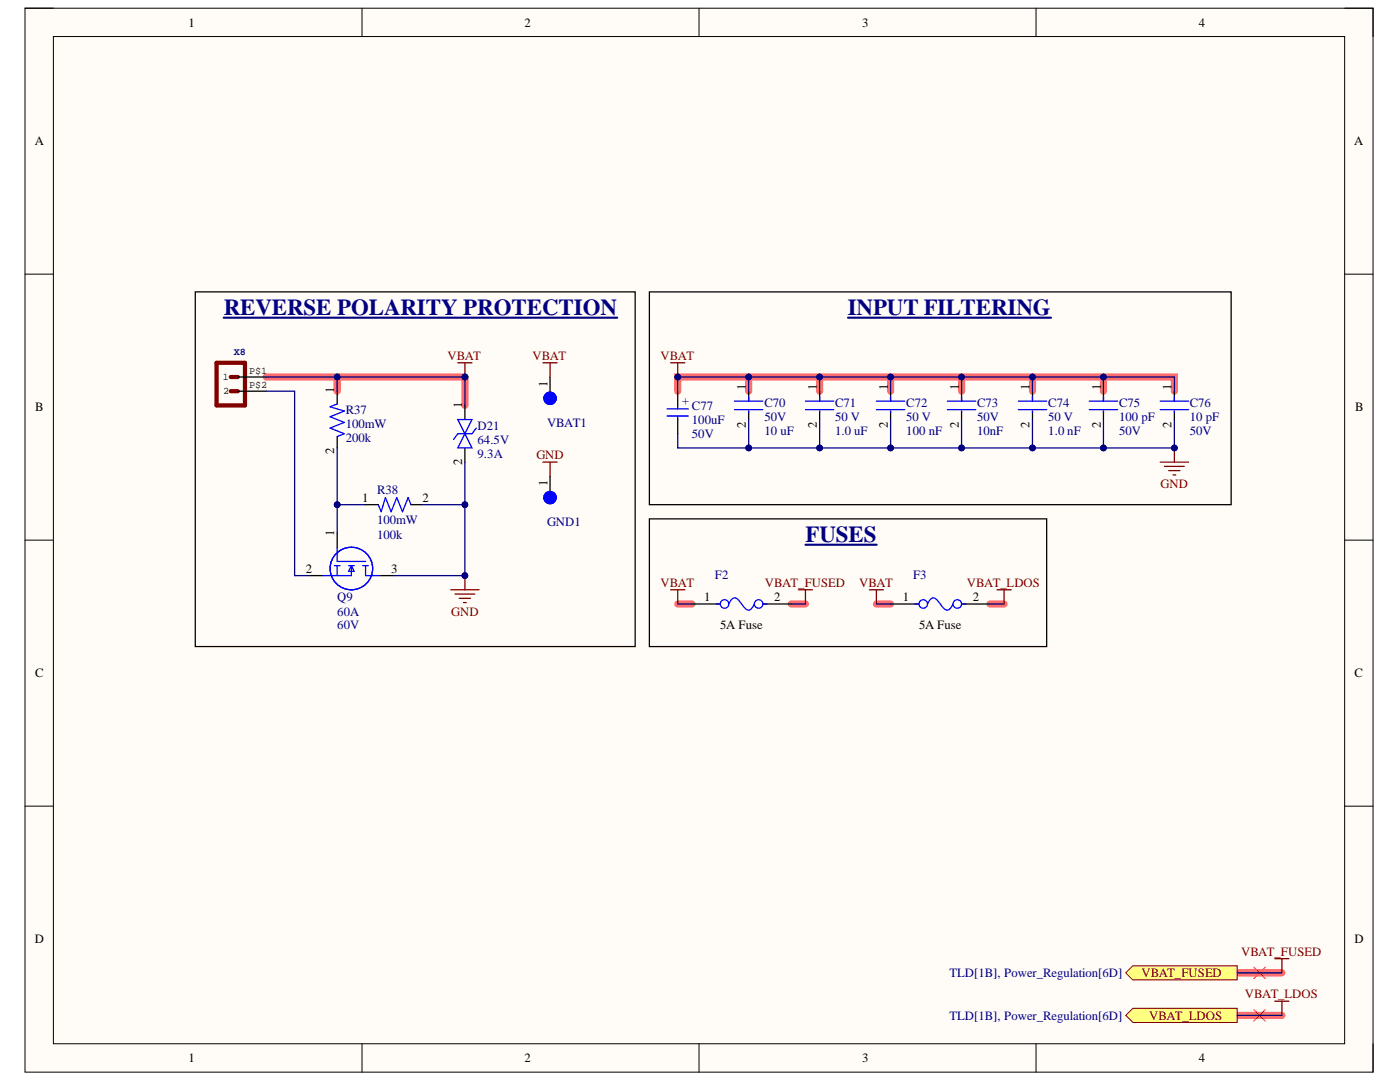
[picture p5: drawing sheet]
<svg xmlns="http://www.w3.org/2000/svg" width="279mm" height="216mm" viewBox="0 0 279 216" stroke-linecap="round" stroke-linejoin="round" font-family="sans-serif">
<path d="M5 1.6h269v212.3h-269z" fill-rule="evenodd" fill="#fffcf8"/>
<path d="M5 1.6h269v212.3h-269z" fill="none" stroke="#000" stroke-width=".2"/>
<path d="M10.7 7.3h257.7v201h-257.7z" fill-rule="evenodd" fill="#fffcf8"/>
<g fill="none" stroke="#000" stroke-width=".2">
<path d="M5 1.6h5.7M10.7 7.3h257.7v201h-257.7zM72.2 1.6v5.7M139.5 1.6v5.7M206.8 1.6v5.7M268.4 1.6h5.6v5.7M5 54.7h5.7M268.4 54.7h5.6M5 107.8h5.7M268.4 107.8h5.6M5 160.9h5.7M268.4 160.9h5.6"/>
<path d="M72.2 208.3v5.6M139.5 208.3v5.6M206.8 208.3v5.6M274 208.3v5.6"/>
</g>
<g fill="none" stroke="#ff6e6e" stroke-width="1.4">
<path d="M53.1 75.2h14.2v2.9M67.3 75.2h25.5v5.7M135.3 78.1v-2.9h99.1v2.9M149.4 75.2v2.9M163.6 75.2v2.9M177.7 75.2v2.9M191.9 75.2v2.9M206.1 75.2v2.9M220.2 75.2v2.9M135.3 120.5h2.8M157.9 120.5h2.8M174.9 120.5h2.8"/>
<path d="M197.6 120.5h2.8M246.9 194.1h8.9M246.9 202.6h8.9"/>
</g>
<path d="M89.9 117.7h5.7M90.8 118.5h4M91.6 119.4h2.3M92.8 114.9v2.8M92.5 120.2h.6" fill="none" stroke="#800000" stroke-width=".25"/>
<circle cx="92.8" cy="114.9" r=".57" fill="#000080"/>
<circle cx="92.8" cy="114.9" r=".57" fill="none" stroke="#000080" stroke-width=".2"/>
<path d="M44.6 63.4h78.6" fill="none" stroke="#000080" stroke-width=".42"/>
<path d="M91.4 72.4h2.8M92.8 72.4v2.8" fill="none" stroke="#800000" stroke-width=".25"/>
<circle cx="92.8" cy="75.2" r=".57" fill="#000080"/>
<circle cx="92.8" cy="75.2" r=".57" fill="none" stroke="#000080" stroke-width=".2"/>
<path d="M108.4 72.4h2.8M109.8 72.4v2.8M108.4 92.2h2.8M109.8 92.2v2.8M231.5 92.2h5.7M232.4 93.1h4M233.2 93.9h2.3M234.1 94.8h.6M234.4 89.4v2.8" fill="none" stroke="#800000" stroke-width=".25"/>
<g fill="none" stroke="#000" stroke-width=".25">
<path d="M39 58.2h87.8v70.8h-87.8zM67.3 78.1v2.5M109.8 75.2v4.3M135.3 78.1v2.8M149.4 78.1v1.9M163.6 78.1v1.9M177.7 78.1v1.9M191.9 78.1v1.9M206.1 78.1v1.9M220.2 78.1v1.9M234.4 78.1v1.9M67.3 87.1v2.3"/>
<path d="M92.8 80.9v2.8M92.8 89.4v2.8M109.8 95v4.3M135.3 83.7v2.8M149.4 82v1.7M163.6 82v1.7M177.7 82v1.7M191.9 82v1.7M206.1 82v1.7M220.2 82v1.7M234.4 82v1.7M61.6 114.9h2.9"/>
<path d="M67.3 106.4v2.8M73 100.7h2.5M75.8 114.9h2.8M82 100.7h2.3"/>
</g>
<g fill="none" stroke="#00f" stroke-width="1.4">
<circle cx="109.8" cy="79.5" r=".63"/>
<circle cx="109.8" cy="99.3" r=".63"/>
</g>
<g fill="none" stroke="#00f" stroke-width=".25">
<path d="M149.4 79.2v.8M163.6 79.2v.8M177.7 79.2v.8M191.9 79.2v.8M206.1 79.2v.8M220.2 79.2v.8M234.4 79.2v.8M67.3 80.6l-1.4 .6 2.8 .8-2.8 1.2 2.8 1.1-2.8 1.1 2.8 1.1-1.4 .6M91.4 83.7h2.8l-1.4 2.8zM92.8 86.5l1.4 2.9h-2.8zM95 85.4l-.8 1.1h-2.8l-.9 1.2M133.1 81.6h4.3"/>
<path d="M133.1 83h4.3M135.3 80.9v.7M135.3 83v.7M146.6 80h5.6M146.6 81.7h5.6M149.4 82v.3M160.7 80h5.7M160.7 81.7h5.7M163.6 82v.3M174.9 80h5.7M174.9 81.7h5.7M177.7 82v.3"/>
<path d="M189.1 80h5.6M189.1 81.7h5.6M191.9 82v.3M203.2 80h5.7M203.2 81.7h5.7M206.1 82v.3M217.4 80h5.7M217.4 81.7h5.7M220.2 82v.3M231.5 80h5.7M231.5 81.7h5.7M234.4 82v.3"/>
<path d="M66.7 112.9h1.2M67.3 109.2v2.8h5.7M67.3 112.9v2M69.6 112.9h1.1M70.1 112.9v2h-5.6M70.1 112.9l.6 1.1h-1.1zM72.4 112.9h1.1M73 112.9v2h2.8M75.5 100.7l.6 1.4 .8-2.8 1.2 2.8 1.1-2.8 1.1 2.8 1.2-2.8 .5 1.4"/>
<circle cx="70.1" cy="113.4" r="4.2"/>
</g>
<circle cx="234.4" cy="89.4" r=".56" fill="#000080"/>
<circle cx="234.4" cy="89.4" r=".56" fill="none" stroke="#000080" stroke-width=".2"/>
<path d="M133.8 72.4h2.9M135.3 72.4v2.8" fill="none" stroke="#800000" stroke-width=".25"/>
<circle cx="135.3" cy="75.2" r=".57" fill="#000080"/>
<circle cx="135.3" cy="75.2" r=".57" fill="none" stroke="#000080" stroke-width=".2"/>
<path d="M169.2 63.4h40.5M160.8 108.7h14.2" fill="none" stroke="#000080" stroke-width=".42"/>
<path d="M129.6 58.2h116.1v42.5h-116.1zM129.6 103.5h79.3v25.5h-79.3zM138.1 120.5h5.7M152.2 120.5h5.7M177.7 120.5h5.7M191.9 120.5h5.7" fill="none" stroke="#000" stroke-width=".25"/>
<g fill="none" stroke="#00f" stroke-width=".25">
<path d="M142.9 120.5h.9M145.4 120.5a1.32 1.32 0 0 1 1.4-1.2l.6 .5 .7 .9a1.3 1.3 0 0 0 1.7 .9l.7-1.1M152.2 120.5h.9M182.6 120.5h.8M185.1 120.5a1.23 1.23 0 0 1 1.5-1.1l1.2 1.3a1.43 1.43 0 0 0 1.5 1l.5-.5 .4-.7M191.9 120.5h.8"/>
<circle cx="144.6" cy="120.5" r=".85"/>
<circle cx="151.4" cy="120.5" r=".85"/>
<circle cx="184.3" cy="120.5" r=".85"/>
<circle cx="191" cy="120.5" r=".85"/>
</g>
<path d="M133.8 117.7h2.9M135.3 117.7v2.8M159.3 117.7h2.9M160.7 117.7v2.8M173.5 117.7h2.8M174.9 117.7v2.8M199 117.7h2.8M200.4 117.7v2.8" fill="none" stroke="#800000" stroke-width=".25"/>
<path d="M224.7 194.1l1.4-1.4h20.8v2.8h-20.8z" fill-rule="evenodd" fill="#ffff80"/>
<path d="M224.7 194.1l1.4-1.4h20.8v2.8h-20.8z" fill="none" stroke="#800000" stroke-width=".2"/>
<path d="M254.4 191.3h2.8M255.8 191.3v2.8" fill="none" stroke="#800000" stroke-width=".25"/>
<path d="M250.2 193l2.3 2.3M252.5 193l-2.3 2.3" fill="none" stroke="#f00" stroke-width=".2"/>
<path d="M224.7 202.6l1.4-1.4h20.8v2.8h-20.8z" fill-rule="evenodd" fill="#ffff80"/>
<path d="M224.7 202.6l1.4-1.4h20.8v2.8h-20.8z" fill="none" stroke="#800000" stroke-width=".2"/>
<path d="M254.4 199.8h2.8M255.8 199.8v2.8" fill="none" stroke="#800000" stroke-width=".25"/>
<path d="M250.2 201.5l2.3 2.2M252.5 201.5l-2.3 2.2" fill="none" stroke="#f00" stroke-width=".2"/>
<path d="M43.2 72.4h5.7v8.5h-5.7zM46.1 78.1h1.4M46.1 75.2h1.4" fill="none" stroke="#800000" stroke-width=".85"/>
<path d="M47.5 75.2h5.6M47.5 78.1h5.6" fill="none" stroke="#000" stroke-width=".25"/>
<path d="M67.3 89.4v17" fill="none" stroke="#000080" stroke-width=".25"/>
<circle cx="67.3" cy="100.7" r=".57" fill="#000080"/>
<circle cx="67.3" cy="100.7" r=".57" fill="none" stroke="#000080" stroke-width=".2"/>
<path d="M92.8 75.2v5.7" fill="none" stroke="#000080" stroke-width=".25"/>
<circle cx="92.8" cy="75.2" r=".57" fill="#000080"/>
<circle cx="92.8" cy="75.2" r=".57" fill="none" stroke="#000080" stroke-width=".2"/>
<path d="M67.3 75.2h25.5" fill="none" stroke="#000080" stroke-width=".25"/>
<circle cx="67.3" cy="75.2" r=".57" fill="#000080"/>
<circle cx="67.3" cy="75.2" r=".57" fill="none" stroke="#000080" stroke-width=".2"/>
<circle cx="92.8" cy="75.2" r=".57" fill="#000080"/>
<circle cx="92.8" cy="75.2" r=".57" fill="none" stroke="#000080" stroke-width=".2"/>
<path d="M67.3 100.7h5.7" fill="none" stroke="#000080" stroke-width=".25"/>
<circle cx="67.3" cy="100.7" r=".57" fill="#000080"/>
<circle cx="67.3" cy="100.7" r=".57" fill="none" stroke="#000080" stroke-width=".2"/>
<path d="M84.3 100.7h8.5" fill="none" stroke="#000080" stroke-width=".25"/>
<circle cx="92.8" cy="100.7" r=".57" fill="#000080"/>
<circle cx="92.8" cy="100.7" r=".57" fill="none" stroke="#000080" stroke-width=".2"/>
<path d="M92.8 92.2v22.7h-14.2" fill="none" stroke="#000080" stroke-width=".25"/>
<circle cx="92.8" cy="100.7" r=".57" fill="#000080"/>
<circle cx="92.8" cy="100.7" r=".57" fill="none" stroke="#000080" stroke-width=".2"/>
<circle cx="92.8" cy="114.9" r=".57" fill="#000080"/>
<circle cx="92.8" cy="114.9" r=".57" fill="none" stroke="#000080" stroke-width=".2"/>
<path d="M220.2 75.2v2.9" fill="none" stroke="#000080" stroke-width=".25"/>
<circle cx="220.2" cy="75.2" r=".57" fill="#000080"/>
<circle cx="220.2" cy="75.2" r=".57" fill="none" stroke="#000080" stroke-width=".2"/>
<path d="M206.1 75.2v2.9" fill="none" stroke="#000080" stroke-width=".25"/>
<circle cx="206.1" cy="75.2" r=".56" fill="#000080"/>
<circle cx="206.1" cy="75.2" r=".56" fill="none" stroke="#000080" stroke-width=".2"/>
<path d="M191.9 75.2v2.9" fill="none" stroke="#000080" stroke-width=".25"/>
<circle cx="191.9" cy="75.2" r=".57" fill="#000080"/>
<circle cx="191.9" cy="75.2" r=".57" fill="none" stroke="#000080" stroke-width=".2"/>
<path d="M177.7 75.2v2.9" fill="none" stroke="#000080" stroke-width=".25"/>
<circle cx="177.7" cy="75.2" r=".57" fill="#000080"/>
<circle cx="177.7" cy="75.2" r=".57" fill="none" stroke="#000080" stroke-width=".2"/>
<path d="M163.6 75.2v2.9" fill="none" stroke="#000080" stroke-width=".25"/>
<circle cx="163.6" cy="75.2" r=".57" fill="#000080"/>
<circle cx="163.6" cy="75.2" r=".57" fill="none" stroke="#000080" stroke-width=".2"/>
<path d="M149.4 75.2v2.9" fill="none" stroke="#000080" stroke-width=".25"/>
<circle cx="149.4" cy="75.2" r=".57" fill="#000080"/>
<circle cx="149.4" cy="75.2" r=".57" fill="none" stroke="#000080" stroke-width=".2"/>
<path d="M135.3 78.1v-2.9h99.1v2.9" fill="none" stroke="#000080" stroke-width=".25"/>
<circle cx="135.3" cy="75.2" r=".57" fill="#000080"/>
<circle cx="135.3" cy="75.2" r=".57" fill="none" stroke="#000080" stroke-width=".2"/>
<circle cx="149.4" cy="75.2" r=".57" fill="#000080"/>
<circle cx="149.4" cy="75.2" r=".57" fill="none" stroke="#000080" stroke-width=".2"/>
<circle cx="163.6" cy="75.2" r=".57" fill="#000080"/>
<circle cx="163.6" cy="75.2" r=".57" fill="none" stroke="#000080" stroke-width=".2"/>
<circle cx="177.7" cy="75.2" r=".57" fill="#000080"/>
<circle cx="177.7" cy="75.2" r=".57" fill="none" stroke="#000080" stroke-width=".2"/>
<circle cx="191.9" cy="75.2" r=".57" fill="#000080"/>
<circle cx="191.9" cy="75.2" r=".57" fill="none" stroke="#000080" stroke-width=".2"/>
<circle cx="206.1" cy="75.2" r=".56" fill="#000080"/>
<circle cx="206.1" cy="75.2" r=".56" fill="none" stroke="#000080" stroke-width=".2"/>
<circle cx="220.2" cy="75.2" r=".57" fill="#000080"/>
<circle cx="220.2" cy="75.2" r=".57" fill="none" stroke="#000080" stroke-width=".2"/>
<path d="M234.4 83.7v5.7h-14.2" fill="none" stroke="#000080" stroke-width=".25"/>
<circle cx="220.2" cy="89.4" r=".57" fill="#000080"/>
<circle cx="220.2" cy="89.4" r=".57" fill="none" stroke="#000080" stroke-width=".2"/>
<circle cx="234.4" cy="89.4" r=".56" fill="#000080"/>
<circle cx="234.4" cy="89.4" r=".56" fill="none" stroke="#000080" stroke-width=".2"/>
<path d="M206.1 83.7v5.7" fill="none" stroke="#000080" stroke-width=".25"/>
<circle cx="206.1" cy="89.4" r=".56" fill="#000080"/>
<circle cx="206.1" cy="89.4" r=".56" fill="none" stroke="#000080" stroke-width=".2"/>
<path d="M191.9 83.7v5.7" fill="none" stroke="#000080" stroke-width=".25"/>
<circle cx="191.9" cy="89.4" r=".57" fill="#000080"/>
<circle cx="191.9" cy="89.4" r=".57" fill="none" stroke="#000080" stroke-width=".2"/>
<path d="M177.7 83.7v5.7" fill="none" stroke="#000080" stroke-width=".25"/>
<circle cx="177.7" cy="89.4" r=".57" fill="#000080"/>
<circle cx="177.7" cy="89.4" r=".57" fill="none" stroke="#000080" stroke-width=".2"/>
<path d="M163.6 83.7v5.7" fill="none" stroke="#000080" stroke-width=".25"/>
<circle cx="163.6" cy="89.4" r=".57" fill="#000080"/>
<circle cx="163.6" cy="89.4" r=".57" fill="none" stroke="#000080" stroke-width=".2"/>
<path d="M149.4 83.7v5.7" fill="none" stroke="#000080" stroke-width=".25"/>
<circle cx="149.4" cy="89.4" r=".57" fill="#000080"/>
<circle cx="149.4" cy="89.4" r=".57" fill="none" stroke="#000080" stroke-width=".2"/>
<path d="M220.2 83.7v5.7h-84.9v-2.8" fill="none" stroke="#000080" stroke-width=".25"/>
<circle cx="149.4" cy="89.4" r=".57" fill="#000080"/>
<circle cx="149.4" cy="89.4" r=".57" fill="none" stroke="#000080" stroke-width=".2"/>
<circle cx="163.6" cy="89.4" r=".57" fill="#000080"/>
<circle cx="163.6" cy="89.4" r=".57" fill="none" stroke="#000080" stroke-width=".2"/>
<circle cx="177.7" cy="89.4" r=".57" fill="#000080"/>
<circle cx="177.7" cy="89.4" r=".57" fill="none" stroke="#000080" stroke-width=".2"/>
<circle cx="191.9" cy="89.4" r=".57" fill="#000080"/>
<circle cx="191.9" cy="89.4" r=".57" fill="none" stroke="#000080" stroke-width=".2"/>
<circle cx="206.1" cy="89.4" r=".56" fill="#000080"/>
<circle cx="206.1" cy="89.4" r=".56" fill="none" stroke="#000080" stroke-width=".2"/>
<circle cx="220.2" cy="89.4" r=".57" fill="#000080"/>
<circle cx="220.2" cy="89.4" r=".57" fill="none" stroke="#000080" stroke-width=".2"/>
<path d="M53.1 75.2h14.2v2.9M135.3 120.5h2.8M157.9 120.5h2.8M174.9 120.5h2.8M197.6 120.5h2.8M246.9 194.1h8.9M246.9 202.6h8.9" fill="none" stroke="#000080" stroke-width=".25"/>
<circle cx="67.3" cy="75.2" r=".57" fill="#000080"/>
<circle cx="67.3" cy="75.2" r=".57" fill="none" stroke="#000080" stroke-width=".2"/>
<path d="M53.1 78.1h5.7v36.8h2.8" fill="none" stroke="#000080" stroke-width=".25"/>
<g font-size="4.6" fill="#000080">
<text x="44.6" y="62.9">REVERSE POLARITY PROTECTION</text>
<text x="169.2" y="62.9">INPUT FILTERING</text>
<text x="160.8" y="108.2">FUSES</text>
</g>
<g font-size="2.5">
<text x="37.6" y="5.3">1</text>
<text x="104.7" y="5.3">2</text>
<text x="172.1" y="5.3">3</text>
<text x="239.2" y="5.3">4</text>
<text x="6.9" y="29">A</text>
<text x="270.3" y="29">A</text>
<text x="109.3" y="77.2" transform="rotate(-90 109.3 77.2)">1</text>
<text x="148.8" y="77.8" transform="rotate(-90 148.8 77.8)">1</text>
<text x="163" y="77.8" transform="rotate(-90 163 77.8)">1</text>
<text x="177.2" y="77.8" transform="rotate(-90 177.2 77.8)">1</text>
<text x="191.4" y="77.8" transform="rotate(-90 191.4 77.8)">1</text>
<text x="205.5" y="77.8" transform="rotate(-90 205.5 77.8)">1</text>
<text x="219.7" y="77.8" transform="rotate(-90 219.7 77.8)">1</text>
<text x="233.8" y="77.8" transform="rotate(-90 233.8 77.8)">1</text>
<text x="7" y="82.1">B</text>
<text x="66.7" y="78.4" transform="rotate(-90 66.7 78.4)">1</text>
<text x="92.3" y="81.5" transform="rotate(-90 92.3 81.5)">1</text>
<text x="270.4" y="82.1">B</text>
<text x="148.8" y="85.5" transform="rotate(-90 148.8 85.5)">2</text>
<text x="163" y="85.5" transform="rotate(-90 163 85.5)">2</text>
<text x="177.2" y="85.5" transform="rotate(-90 177.2 85.5)">2</text>
<text x="191.4" y="85.5" transform="rotate(-90 191.4 85.5)">2</text>
<text x="205.5" y="85.5" transform="rotate(-90 205.5 85.5)">2</text>
<text x="219.7" y="85.5" transform="rotate(-90 219.7 85.5)">2</text>
<text x="233.8" y="85.5" transform="rotate(-90 233.8 85.5)">2</text>
<text x="66.7" y="90.5" transform="rotate(-90 66.7 90.5)">2</text>
<text x="92.3" y="92.8" transform="rotate(-90 92.3 92.8)">2</text>
<text x="72.3" y="100.2">1</text>
<text x="84.3" y="100.2">2</text>
<text x="109.3" y="97" transform="rotate(-90 109.3 97)">1</text>
<text x="66.7" y="106.9" transform="rotate(-90 66.7 106.9)">1</text>
<text x="61.1" y="114.3">2</text>
<text x="78" y="114.3">3</text>
<text x="140.5" y="119.9">1</text>
<text x="154.5" y="119.9">2</text>
<text x="180.2" y="119.9">1</text>
<text x="194.2" y="119.9">2</text>
<text x="143.8" y="125.6">5A Fuse</text>
<text x="183.4" y="125.6">5A Fuse</text>
<text x="7" y="135.2">C</text>
<text x="270.3" y="135.2">C</text>
<text x="6.9" y="188.2">D</text>
<text x="270.3" y="188.2">D</text>
<text x="37.6" y="212">1</text>
<text x="104.7" y="212">2</text>
<text x="172.1" y="212">3</text>
<text x="239.2" y="212">4</text>
</g>
<g font-size="2.5" fill="#800000">
<text x="89.3" y="71.8">VBAT</text>
<text x="106.3" y="71.8">VBAT</text>
<text x="131.8" y="71.8">VBAT</text>
<text x="107.1" y="91.6">GND</text>
<text x="231.6" y="97.3">GND</text>
<text x="131.8" y="117.2">VBAT</text>
<text x="152.6" y="117.2">VBAT_FUSED</text>
<text x="171.5" y="117.2">VBAT</text>
<text x="193" y="117.2">VBAT_LDOS</text>
<text x="90.1" y="122.8">GND</text>
<text x="247.7" y="190.7">VBAT_FUSED</text>
<text x="227.8" y="195">VBAT_FUSED</text>
<text x="229.3" y="203.5">VBAT_LDOS</text>
<text x="248.4" y="199.2">VBAT_LDOS</text>
</g>
<g font-size="2.5" fill="#000080">
<text x="69" y="82.6">R37</text>
<text x="137.5" y="80.9" transform="rotate(-90 137.5 80.9)">+</text>
<text x="138.1" y="81.7">C77</text>
<text x="152.5" y="81.1">C70</text>
<text x="166.7" y="81.1">C71</text>
<text x="180.9" y="81.1">C72</text>
<text x="195" y="81.1">C73</text>
<text x="209.2" y="81.1">C74</text>
<text x="223.3" y="81.1">C75</text>
<text x="237.4" y="81.1">C76</text>
<text x="69" y="85.5">100mW</text>
<text x="69" y="88.2">200k</text>
<text x="95.3" y="88.5">64.5V</text>
<text x="95.3" y="85.7">D21</text>
<text x="109.2" y="85.2">VBAT1</text>
<text x="138.1" y="84.6">100uF</text>
<text x="138.1" y="87.4">50V</text>
<text x="152.5" y="84">50V</text>
<text x="152.5" y="86.8">10 uF</text>
<text x="166.7" y="84">50 V</text>
<text x="166.7" y="86.8">1.0 uF</text>
<text x="180.9" y="84">50 V</text>
<text x="180.9" y="86.8">100 nF</text>
<text x="195" y="84">50V</text>
<text x="195" y="86.8">10nF</text>
<text x="209.2" y="84">50 V</text>
<text x="209.2" y="86.8">1.0 nF</text>
<text x="223.3" y="84">100 pF</text>
<text x="223.3" y="86.8">50V</text>
<text x="237.4" y="84">10 pF</text>
<text x="237.4" y="86.8">50V</text>
<text x="95.3" y="91.4">9.3A</text>
<text x="75.3" y="98.5">R38</text>
<text x="75.3" y="104.6">100mW</text>
<text x="75.3" y="107.5">100k</text>
<text x="109.2" y="105">GND1</text>
<text x="67.3" y="119.9">Q9</text>
<text x="142.7" y="115.5">F2</text>
<text x="182.2" y="115.5">F3</text>
<text x="67.3" y="125.6">60V</text>
<text x="67.3" y="122.8">60A</text>
<text x="189.5" y="195">TLD[1B], Power_Regulation[6D]</text>
<text x="189.5" y="203.5">TLD[1B], Power_Regulation[6D]</text>
</g>
<text font-size="2" fill="#000080" x="46.7" y="70.9">X8</text>
<g font-size="2">
<text x="44.5" y="75.7">1</text>
<text x="49.7" y="74.6">P$1</text>
<text x="49.7" y="77.4">P$2</text>
<text x="44.6" y="78.6">2</text>
</g>
</svg>
